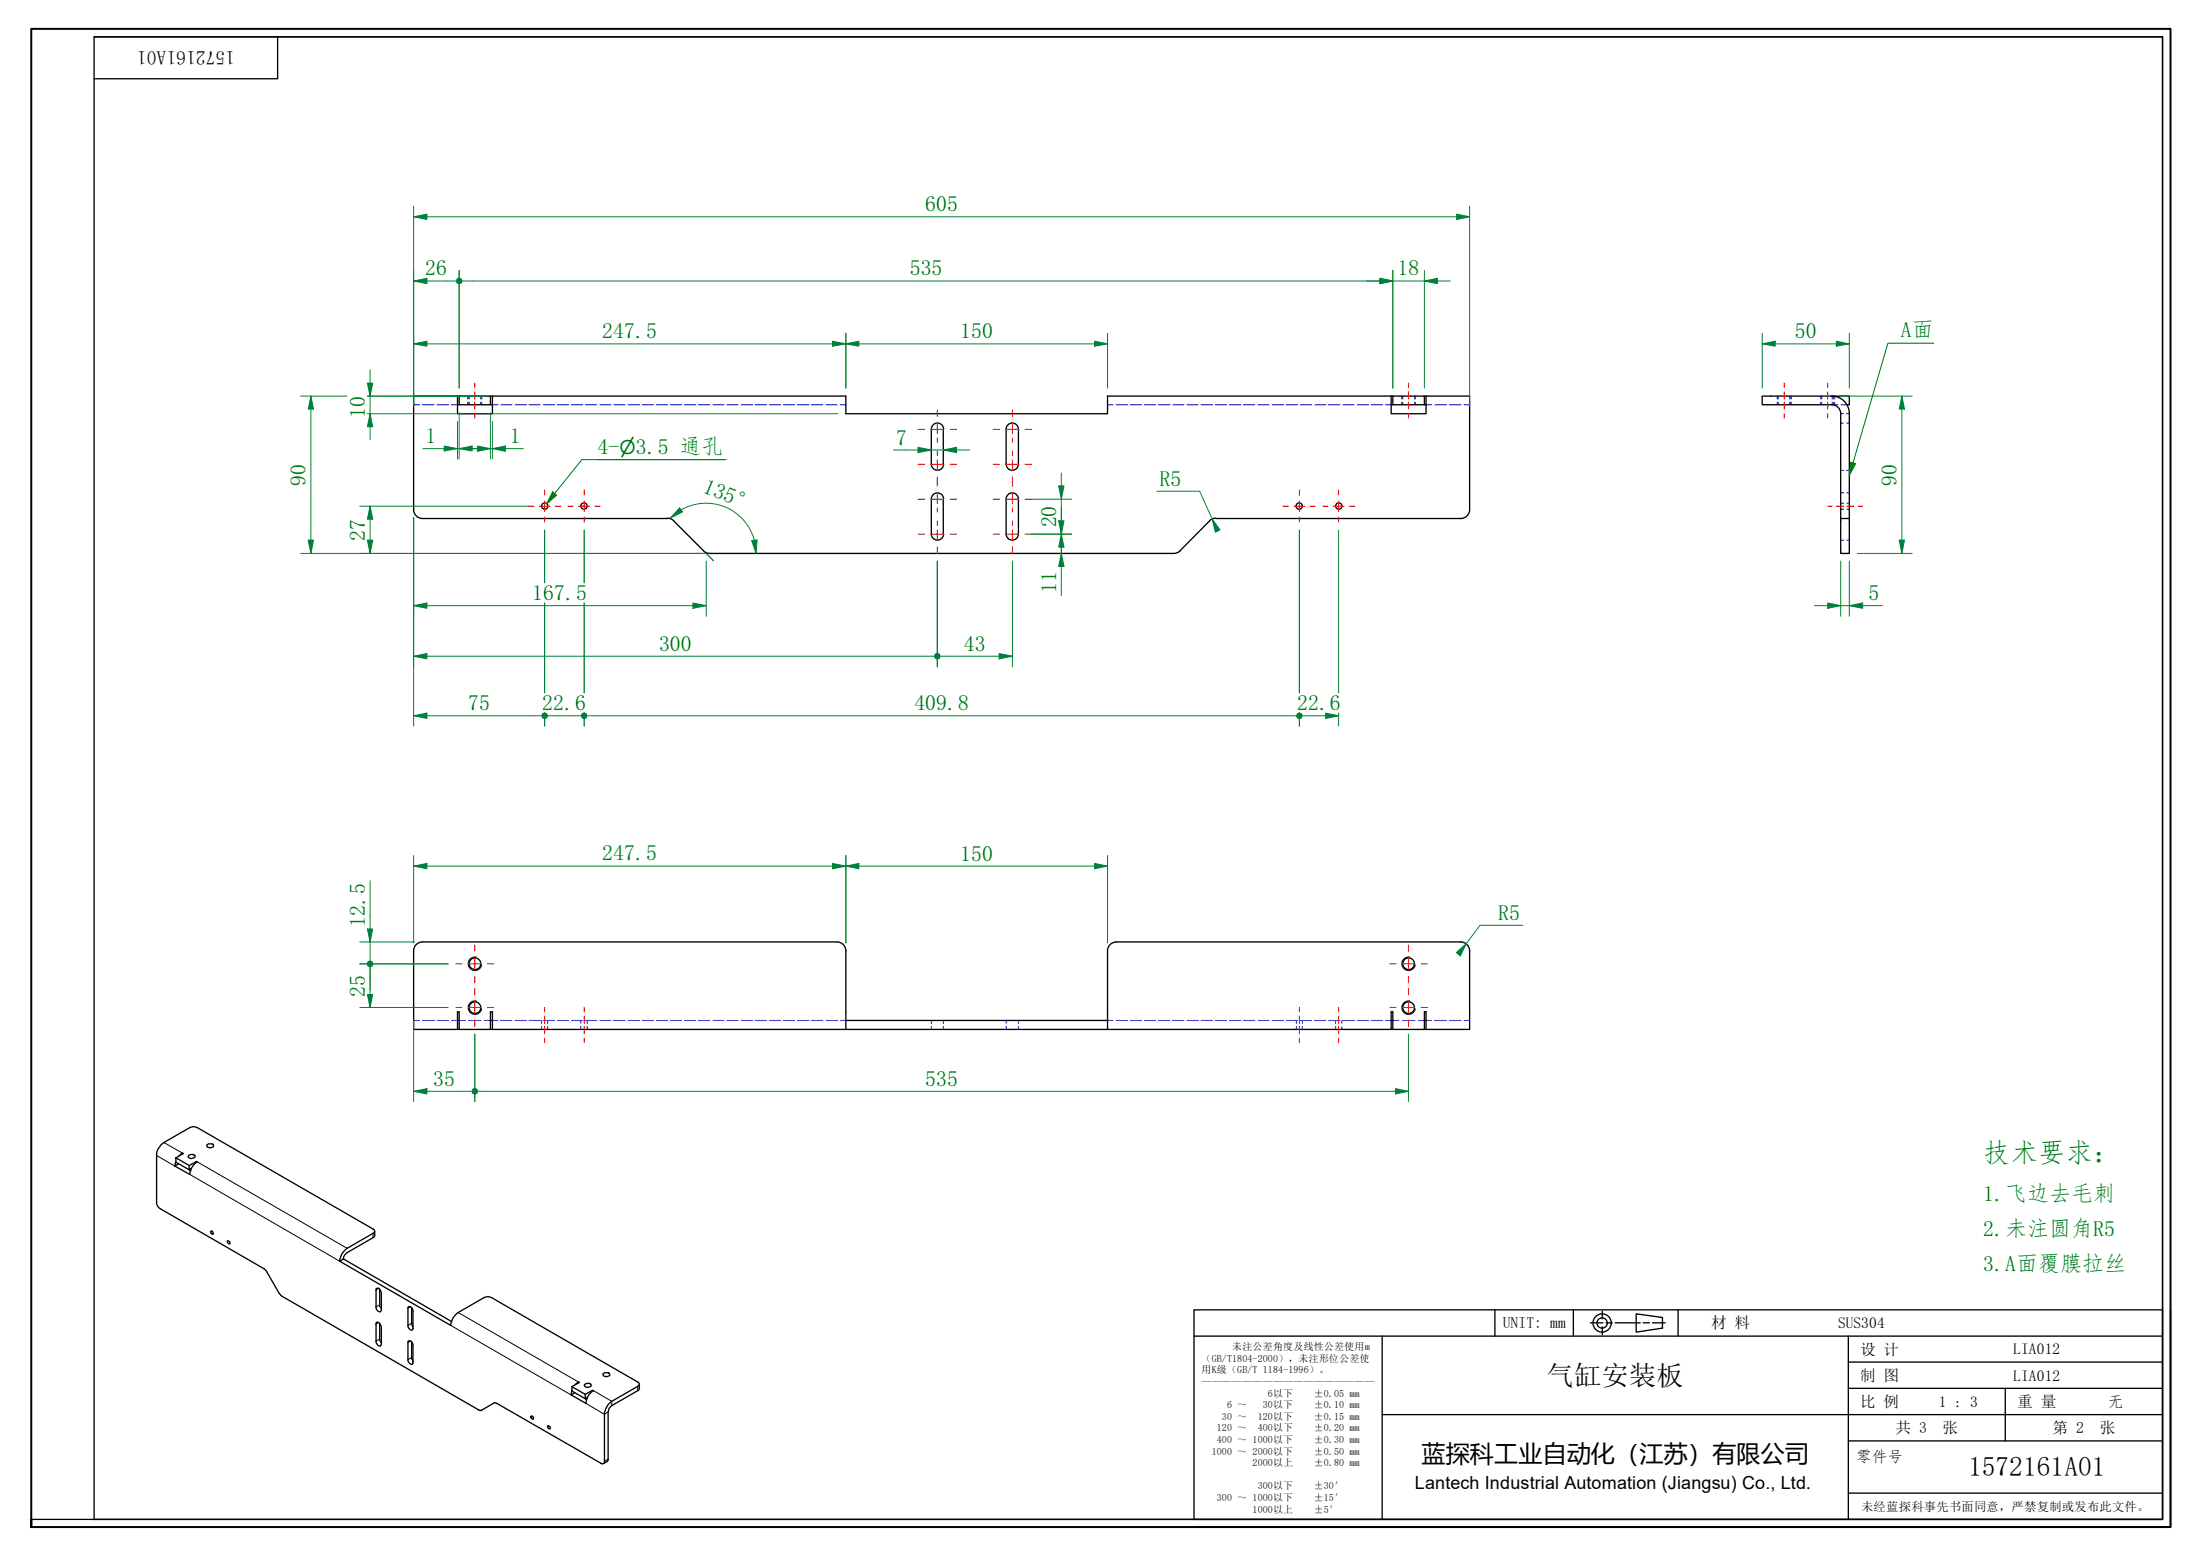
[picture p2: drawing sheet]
<svg xmlns="http://www.w3.org/2000/svg" width="420mm" height="297mm" viewBox="0 0 420 297" stroke-linecap="round" stroke-linejoin="round" font-family="sans-serif">
<g fill="none" stroke="#00f" stroke-width=".19">
<path d="M79 77.3h1.1M80.7 77.3h2.2M83.4 77.3h2.3M86.2 77.3h1.2M89.3 75.6v.6M89.3 76.8v.5M89.6 75.6v.6M89.6 76.8v.5M91.8 75.6v.6M91.8 76.8v.5M92 75.6v.6M92 76.8v.5"/>
<path d="M94 77.3h1.1M95.6 77.3h2.2M98.4 77.3h2.1M101 77.3h2.2M103.8 77.3h2.1M106.4 77.3h2.2M109.2 77.3h2.1M111.8 77.3h2.2M114.6 77.3h2.1M117.2 77.3h2.2M120 77.3h2.1M122.6 77.3h2.2"/>
<path d="M125.3 77.3h2.2M128 77.3h2.2M130.7 77.3h2.2M133.4 77.3h2.2M136.1 77.3h2.2M138.8 77.3h2.2M141.5 77.3h2.2M144.2 77.3h2.2M146.9 77.3h2.2M149.6 77.3h2.2M152.3 77.3h2.2M155 77.3h2.2"/>
<path d="M157.7 77.3h2.2M160.5 77.3h1M211.5 77.3h1.1M213.2 77.3h2.1M215.8 77.3h2.2M218.6 77.3h2.1M221.2 77.3h2.3M224 77.3h2.1M226.7 77.3h2.2M229.4 77.3h2.2M232.1 77.3h2.2M234.8 77.3h2.2"/>
<path d="M237.5 77.3h2.1M240.2 77.3h2.2M243 77.3h2.1M245.6 77.3h2.2M248.3 77.3h2.2M251.1 77.3h2.1M253.7 77.3h2.2M256.5 77.3h2.1M259.2 77.3h2.2M261.9 77.3h2.1M264.6 77.3h1.1M267.7 75.6v.6"/>
<path d="M267.7 76.8v.5M267.9 75.6v.6M267.9 76.8v.5M270.1 75.6v.6M270.1 76.8v.5M270.3 75.6v.6M270.3 76.8v.5M272.4 77.3h1M274 77.3h2.2M276.8 77.3h2.2M279.6 77.3h1.1M339.4 75.6v.6"/>
<path d="M339.4 76.8v.5M339.6 75.6v.6M339.6 76.8v.5M341.8 75.6v.6M341.8 76.8v.5M342.1 75.6v.6M342.1 76.8v.5M347.7 75.6v.6M347.7 76.8v.5M347.9 75.6v.6M347.9 76.8v.5M349.9 76.8v.5h1.1"/>
<path d="M349.9 75.6v.6M350.1 75.6v.6M350.1 76.8v.5M350.4 75.6v.6M350.4 76.8v.5M351.5 79h.6M351.6 77.3h1.1M352.7 79h.5M351.5 96.1h.6M351.5 97.2h.6M351.5 94.1h.6M351.5 89.8h.6"/>
<path d="M351.5 80.8h.6M352.7 96.1h.5M352.7 97.2h.5M352.7 94.1h.5M352.7 89.8h.5M352.7 80.8h.5M351.5 103.1h.6M352.7 103.1h.5M79 194.8h1.1M80.7 194.8h2.2M83.4 194.8h2.3M86.2 194.8h1.2"/>
<path d="M87.7 194.8h1.2M89.5 194.8h2.4M92.5 194.8h1.2M94 194.8h1.1M95.6 194.8h2.2M98.4 194.8h2.1M101 194.8h2.2M103.4 194.8v.6M103.4 195.9v.6M103.8 194.8h2.1M104.6 194.8v.6M104.6 195.9v.6"/>
<path d="M106.4 194.8h2.2M109.2 194.8h2.1M110.9 194.8v.6M110.9 195.9v.6M111.8 194.8h2.2M112.1 194.8v.6M112.1 195.9v.6M114.6 194.8h2.1M117.2 194.8h2.2M120 194.8h2.1M122.6 194.8h2.2M125.3 194.8h2.2"/>
<path d="M128 194.8h2.2M130.7 194.8h2.2M133.4 194.8h2.2M136.1 194.8h2.2M138.8 194.8h2.2M141.5 194.8h2.2M144.2 194.8h2.2M146.9 194.8h2.2M149.6 194.8h2.2M152.3 194.8h2.2M155 194.8h2.2M157.7 194.8h2.2"/>
<path d="M160.5 194.8h1M177.9 194.8v.6M177.9 195.9v.6M180.1 194.8v.6M180.1 195.9v.6M192.2 194.8v.6M192.2 195.9v.6M194.5 194.8v.6M194.5 195.9v.6M211.5 194.8h1.1M213.2 194.8h2.1M215.8 194.8h2.2"/>
<path d="M218.6 194.8h2.1M221.2 194.8h2.3M224 194.8h2.1M226.7 194.8h2.2M229.4 194.8h2.2M232.1 194.8h2.2M234.8 194.8h2.2M237.5 194.8h2.1M240.2 194.8h2.2M243 194.8h2.1M245.6 194.8h2.2M247.6 194.8v.6"/>
<path d="M247.6 195.9v.6M248.3 194.8h2.2M248.7 194.8v.6M248.7 195.9v.6M251.1 194.8h2.1M253.7 194.8h2.2M255.1 194.8v.6M255.1 195.9v.6M256.3 194.8v.6M256.3 195.9v.6M256.5 194.8h2.1M259.2 194.8h2.2"/>
<path d="M261.9 194.8h2.1M264.6 194.8h1.1M266 194.8h1.2M267.8 194.8h2.4M270.8 194.8h1.2M272.4 194.8h1M274 194.8h2.2M276.8 194.8h2.2M279.6 194.8h1.1"/>
</g>
<g fill="none" stroke="#000" stroke-width=".25">
<path d="M87.4 75.6v3.4h6.6v-3.4M87.4 75.6h-8.4v21.7M87.4 75.6h.3M87.4 77.3h.3M87.7 75.6h6v1.7h-6zM93.7 75.6h67.8v3.4h50v-3.4h54.5M93.7 77.3h.3M265.7 75.6v3.4h6.7v-3.4M265.7 77.3h.3M266 75.6h6v1.7h-6M266 75.6v1.7M272 75.6h.4"/>
<path d="M272 77.3h.4M272.4 75.6h8.3v21.7M349.9 77.3a1.68 1.68 0 0 1 1.6 1.6v26.7h1.7v-6.6M349.9 75.6a3.3 3.3 0 0 1 3.3 3.3v20.1h-1.7M349.9 75.6h3.3v1.7h-.5M349.9 75.6h-13.4v1.7h13.4M79 97.3a1.68 1.68 0 0 0 1.7 1.7h46.8M127.5 98.9l.9 .3 6 6 .5 .3 .6 .1M177.9 82v6.6a1.17 1.17 0 0 0 1.1 1.2 1.17 1.17 0 0 0 1.2-1.2M177.9 81.9a1.17 1.17 0 0 1 1.1-1.1 1.17 1.17 0 0 1 1.2 1.1M177.9 95.3v6.7M177.9 95.3a1.17 1.17 0 0 1 1.1-1.2 1.17 1.17 0 0 1 1.2 1.2"/>
<path d="M180.1 82v6.6M180.1 95.3v6.7M192.2 82v6.6a1.17 1.17 0 0 0 1.1 1.2 1.17 1.17 0 0 0 1.2-1.2v-6.6M192.2 81.9a1.17 1.17 0 0 1 1.1-1.1 1.17 1.17 0 0 1 1.2 1.1M192.2 95.3v6.7M192.2 95.3a1.17 1.17 0 0 1 1.1-1.2 1.17 1.17 0 0 1 1.2 1.2M194.5 95.3v6.7M232.2 98.9l-.7 .1-.5 .4-5.9 6-.9 .2h-88.7M232.2 99h46.8M280.7 97.3a1.68 1.68 0 0 1-1.7 1.7M177.9 101.9a1.17 1.17 0 0 0 1.1 1.2 1.17 1.17 0 0 0 1.2-1.2M192.2 101.9a1.17 1.17 0 0 0 1.1 1.2 1.17 1.17 0 0 0 1.2-1.2"/>
<path d="M279 179.8a1.68 1.68 0 0 1 1.7 1.7v15h-8.3M279 179.8h-65.8a1.68 1.68 0 0 0-1.7 1.7v15M87.4 196.5v-3.3h.3v3.3h6v-3.3h.3v3.3M87.4 196.5h-8.4v-15a1.68 1.68 0 0 1 1.7-1.7h79.1a1.68 1.68 0 0 1 1.7 1.7v15M87.4 194.8h.3M87.4 196.5h.3M93.7 194.8h.3M93.7 196.5h172M161.5 194.8h50M265.7 193.2h.3v3.3h-.3zM265.7 194.8h.3M266 196.5h6v-3.3h.4v3.3"/>
<path d="M272 194.8h.4M272 196.5h.4M30.7 218.6l5.6-3.3 .7-.2 .7 .2 33.7 19.4 .2 .4-.2 .2-5.1 3a3 3 0 0 0-1.4 2.5l21.2 12.2a3 3 0 0 1 1.4-2.4l5-2.9 .7-.2 .7 .2 28.1 16.3 .1 .3-.1 .2-5.2 3a3.5 3.5 0 0 0-1.4 2.5v8.9a.41 .41 0 0 1-.2 .5 .41 .41 0 0 1-.5-.1l-19.8-11.4-.5-.1-2.6 1.5-.4-.1-37.6-21.8-.5-.5-2.4-4.2-.4-.5-20.1-11.6-.5-.8v-9.6l.2-.7zM39.5 218.6l.1-.1a.66 .66 0 0 1 .7-.2 .66 .66 0 0 1 .5 .5 .71 .71 0 0 1-.8 .3 .71 .71 0 0 1-.5-.5zM33.6 221l2.5 1.5v.8l-2.5-1.4zM33.6 221.8l-.2 .8M34.9 220.3v-.2l.1 .1-1.4 .8M34.9 220.1l-.7 .5M36.1 220.5a.73 .73 0 0 1 1.2 .3 .81 .81 0 0 1-1.4 0zM36.5 223.1l-.4 .2 .3 .2M37.5 221.9v-.2l-1.4 .8M37.5 221.7l.2 .1a3 3 0 0 0-1.4 2.4l-2.9-1.6 .7-.4"/>
<path d="M40.3 235a.36 .36 0 0 1 .4 .2 .36 .36 0 0 1-.1 .4l-.3-.3zM43.4 236.9a.36 .36 0 0 1 .4 .2 .36 .36 0 0 1 0 .4l-.2-.2zM71.6 235.1v.8l-.2 .2-5.3 3.2-.4 .6-.1 .4M65.6 240.3l20.6 12M65.6 240.3l-.7 .5M71.9 246a.75 .75 0 0 1 .9 .8v3.4a.59 .59 0 0 1-.7 .1 .59 .59 0 0 1-.3-.6zM71.9 252.5a.84 .84 0 0 1 .9 .9v3.2l-.1 .3a.77 .77 0 0 1-.9-.9zM72.5 246.1v3.2l.3 .5M72.5 252.7v3.1l.3 .5M78 256a.69 .69 0 0 1 .9 .8v3.5a.61 .61 0 0 1-.8 0 .61 .61 0 0 1-.2-.7zM78 249.5a.76 .76 0 0 1 .9 .8v3.4a.61 .61 0 0 1-.8 0 .61 .61 0 0 1-.2-.7zM78.6 256.1v3.2l.3 .5"/>
<path d="M78.6 249.7v3.1l.3 .5M101.4 270.4a.33 .33 0 0 1 .4 .1 .33 .33 0 0 1-.1 .4l-.2-.2zM104.6 272.2a.36 .36 0 0 1 .4 .2 .36 .36 0 0 1 0 .4l-.4-.3zM109.2 264.7l2.6 1.5 1.4-.8v.1M109.2 265.5l-.1 .8M110.5 264v-.2l.1 .1-1.4 .8v.8l2.8 1.7M110.5 263.8l-.6 .5M111.8 264.2a.66 .66 0 0 1 .6-.2 .66 .66 0 0 1 .5 .5 .68 .68 0 0 1-.7 .4 .68 .68 0 0 1-.6-.6zM111.8 266.2v.8l.4-.3M113.2 265.4l.1 .1a3.1 3.1 0 0 0-1.4 2.4l-2.8-1.6 .7-.4M115.2 262.2a.91 .91 0 0 1 1.3 .2v.1a.78 .78 0 0 1-1.4-.1zM122.1 264.3l-.1 1.1-5.2 2.9-.5 .5-.2 .7v9.3l-.1 .2-.7 .4"/>
<circle cx="104" cy="96.6" r=".6"/>
<circle cx="111.5" cy="96.6" r=".6"/>
<circle cx="248.1" cy="96.6" r=".6"/>
<circle cx="255.7" cy="96.6" r=".6"/>
<circle cx="90.7" cy="184" r="1.11"/>
<circle cx="90.7" cy="192.4" r="1.11"/>
<circle cx="269" cy="184" r="1.11"/>
<circle cx="269" cy="192.4" r="1.11"/>
</g>
<g fill="none" stroke="#000" stroke-width=".19">
<path d="M90.9 182.7a1.3 1.3 0 0 0-1.5 1.1 1.3 1.3 0 0 0 1.1 1.5 1.3 1.3 0 0 0 1.5-1.1M90.9 191.1a1.3 1.3 0 0 0-1.5 1 1.3 1.3 0 0 0 1.1 1.5 1.3 1.3 0 0 0 1.5-1M269.2 182.7a1.3 1.3 0 0 0-1.5 1.1 1.3 1.3 0 0 0 1.1 1.5 1.3 1.3 0 0 0 1.5-1.1M269.2 191.1a1.3 1.3 0 0 0-1.5 1 1.3 1.3 0 0 0 1.1 1.5 1.3 1.3 0 0 0 1.5-1M31.3 218.1l3.6 2M29.9 220.6l3.5 2M36.3 224.2l28.6 16.6M37.7 221.8l28.6 16.5M71.2 235.4v.9M72.3 252.5l-.5 .3M72.3 245.9l-.5 .3M72.5 255.6l-.7 .4"/>
<path d="M72.5 249.1l-.7 .4M78.4 249.5l-.5 .2M78.4 256l-.5 .3M78.6 252.6l-.7 .4M78.6 259.1l-.7 .5M86.1 253l23 13.3M87.5 250.6l23 13.2M111.9 267.9l3.5 2.1 .7-.5M113.3 265.5l3.5 2v.8M116.1 278.6l-.7 .3M121.8 264.7v.8"/>
</g>
<path d="M6 291.5v-1.4v1.4M6 290.1v-284.6h408.5v286h-408.5" fill="none" stroke="#000" stroke-width=".38"/>
<path d="M18 7h395v283.1h-395zM18 7h395M53 7v8h-35M413 7v283.1h-407" fill="none" stroke="#000" stroke-width=".25"/>
<g fill="none" stroke="#000" stroke-width=".25">
<path d="M228 250h185v40.1h-185zM228 255.1h185M264 255.1v35M285.5 250v5.1M300.5 250v5.1M303.7 252.5h2.4M306 250.3v1.5M306 253.3v1.5M306.7 252.5h1.2M308.5 252.5h4.7M312.5 250.8l5 .7v2l-5 .8zM313.8 252.5h1.2"/>
<path d="M315.6 252.5h2.4M320.5 250v5.1M353 255.1v35M414.5 250v41.5h-186.5M264 270.1h149M353 275.1h60M353 265h60M353 260h60M383 265v10.1M353 285h60"/>
<circle cx="306" cy="252.6" r="1.75"/>
<circle cx="306" cy="252.6" r=".98"/>
</g>
<g fill="none" stroke="#f00" stroke-width=".19">
<path d="M90.7 73.1v.9M90.7 74.8v1.4M90.7 76.8v1.3M90.7 79v.8M269 73.1v.9M269 74.8v1.4M269 76.8v1.3M269 79v.8M340.7 73.1v.9M340.7 74.8v1.4M340.7 76.8v1.3M340.7 79v.8"/>
<path d="M349.1 73.1v.9M349.1 74.8v1.4M349.1 76.8v1.3M349.1 79v.8M349.1 96.6h.8M350.7 96.6h1.4M352.7 96.6h1.4M354.9 96.6h.8M104 192.3v.9M104 194v1.4M104 195.9v1.4M104 198.2v.8"/>
<path d="M111.6 192.3v.9M111.6 194v1.4M111.6 195.9v1.4M111.6 198.2v.8M248.2 192.3v.9M248.2 194v1.4M248.2 195.9v1.4M248.2 198.2v.8M255.7 192.3v.9M255.7 194v1.4M255.7 195.9v1.4M255.7 198.2v.8"/>
</g>
<g fill="none" stroke="#f00" stroke-width=".19">
<path d="M179 78.3v1.2M193.4 78.3v1.2M100.9 96.6h1.1M103 96.6h2M104 93.5v1M104 95.6v2M104 98.7v1M106 96.6h1.1M108.5 96.6h1M110.5 96.6h2.1M111.6 93.5v1M111.6 95.6v2"/>
<path d="M111.6 98.7v1M113.6 96.6h1M175.3 82h1.3M175.3 88.6h1.3M175.3 95.3h1.3M177.8 82h2.4M177.8 88.6h2.4M177.8 95.3h2.4M179 80.8v2M179 83.6v.8M179 86.1v.9M179 87.8v2"/>
<path d="M179 91v1.8M179 94.1v2M179 97v.8M179 99.4v.9M181.5 82h1.2M181.5 88.6h1.2M181.5 95.3h1.2M189.7 82h1.2M189.7 88.6h1.2M189.7 95.3h1.2M192.2 82h2.4M192.2 88.6h2.4"/>
<path d="M192.2 95.3h2.4M193.4 80.8v2M193.4 83.6v.8M193.4 86.1v.9M193.4 87.8v2M193.4 91v1.8M193.4 94.1v2M193.4 97v.8M193.4 99.4v.9M195.8 82h1.2M195.8 88.6h1.2M195.8 95.3h1.2"/>
<path d="M245 96.6h1.1M247.1 96.6h2.1M248.2 93.5v1M248.2 95.6v2M248.2 98.7v1M250.2 96.6h1M252.6 96.6h1M254.6 96.6h2.1M255.7 93.5v1M255.7 95.6v2M255.7 98.7v1M257.7 96.6h1.1"/>
<path d="M175.3 102h1.3M177.8 102h2.4M179 101.1v2.1M179 104.4v1.2M181.5 102h1.2M189.7 102h1.2M192.2 102h2.4M193.4 101.1v2.1M193.4 104.4v1.2M195.8 102h1.2M87.1 192.3h1.2M87.1 184h1.2"/>
<path d="M89.5 192.3h2.4M89.5 184h2.4M90.7 180.4v1.2M90.7 182.8v2.4M90.7 186.4v1.2M90.7 188.7v1.2M90.7 191.1v2.4M90.7 194.7v1.2M93.1 192.3h1.2M93.1 184h1.2M265.4 192.3h1.2M265.4 184h1.2"/>
<path d="M267.8 192.3h2.4M267.8 184h2.4M269 180.4v1.2M269 182.8v2.4M269 186.4v1.2M269 188.7v1.2M269 191.1v2.4M269 194.7v1.2M271.4 192.3h1.2M271.4 184h1.2"/>
</g>
<path d="M336.5 65.6h2.5" fill="none" stroke="#00803f" stroke-width=".19"/>
<path d="M336.5 65.6l2.5-.5v1z" fill="#00803f"/>
<path d="M336.5 65.6l2.5-.5v1zM350.7 65.6h2.5" fill="none" stroke="#00803f" stroke-width=".19"/>
<path d="M350.7 65.1l2.5 .5-2.5 .5z" fill="#00803f"/>
<path d="M336.5 63.6v10.5M339 65.6h11.7M350.7 65.1l2.5 .5-2.5 .5zM353.2 63.6v10.5M363.2 75.6v2.5" fill="none" stroke="#00803f" stroke-width=".19"/>
<path d="M363.2 75.6l.5 2.5h-1z" fill="#00803f"/>
<path d="M363.2 75.6l.5 2.5h-1zM363.2 103.1v2.5" fill="none" stroke="#00803f" stroke-width=".19"/>
<path d="M362.7 103.1h1l-.5 2.5z" fill="#00803f"/>
<path d="M351.4 75.6h13.8M363.2 78.1v25M349.1 115.6h2.4M354.7 105.6h10.5M362.7 103.1h1l-.5 2.5z" fill="none" stroke="#00803f" stroke-width=".19"/>
<path d="M349.1 115.1l2.4 .5-2.4 .5z" fill="#00803f"/>
<path d="M349.1 115.1l2.4 .5-2.4 .5zM353.2 115.6h2.5" fill="none" stroke="#00803f" stroke-width=".19"/>
<path d="M353.2 115.6l2.5-.5v1z" fill="#00803f"/>
<path d="M79 41.4h2.5M346.5 115.6h2.6M351.5 115.6h1.7M351.5 107.1v10.6M353.2 115.6l2.5-.5v1zM353.2 107.1v10.6M355.7 115.6h3.8" fill="none" stroke="#00803f" stroke-width=".19"/>
<path d="M79 41.4l2.5-.5v1z" fill="#00803f"/>
<path d="M79 41.4l2.5-.5v1zM278.2 41.4h2.5" fill="none" stroke="#00803f" stroke-width=".19"/>
<path d="M278.2 40.9l2.5 .5-2.5 .5z" fill="#00803f"/>
<path d="M79 39.4v38.1M280.7 39.4v38.1M81.5 41.4h196.7M278.2 40.9l2.5 .5-2.5 .5zM79 65.6h2.5" fill="none" stroke="#00803f" stroke-width=".19"/>
<path d="M79 65.6l2.5-.5v1z" fill="#00803f"/>
<path d="M79 65.6l2.5-.5v1zM159 65.6h2.5" fill="none" stroke="#00803f" stroke-width=".19"/>
<path d="M159 65.1l2.5 .5-2.5 .5z" fill="#00803f"/>
<path d="M79 63.6v13.9M81.5 65.6h77.5M159 65.1l2.5 .5-2.5 .5zM161.5 65.6h2.5M161.5 63.6v10.5" fill="none" stroke="#00803f" stroke-width=".19"/>
<path d="M161.5 65.6l2.5-.5v1z" fill="#00803f"/>
<path d="M161.5 65.6l2.5-.5v1zM209 65.6h2.5" fill="none" stroke="#00803f" stroke-width=".19"/>
<path d="M209 65.1l2.5 .5-2.5 .5z" fill="#00803f"/>
<path d="M161.5 63.6v10.5M164 65.6h45M209 65.1l2.5 .5-2.5 .5zM211.5 63.6v10.5M79 165.3h2.5" fill="none" stroke="#00803f" stroke-width=".19"/>
<path d="M79 165.3l2.5-.5v1z" fill="#00803f"/>
<path d="M79 165.3l2.5-.5v1zM159 165.3h2.5" fill="none" stroke="#00803f" stroke-width=".19"/>
<path d="M159 164.8l2.5 .5-2.5 .5z" fill="#00803f"/>
<path d="M79 163.3v16.7M81.5 165.3h77.5M159 164.8l2.5 .5-2.5 .5zM161.5 165.3h2.5M161.5 163.3v16.7" fill="none" stroke="#00803f" stroke-width=".19"/>
<path d="M161.5 165.3l2.5-.5v1z" fill="#00803f"/>
<path d="M161.5 165.3l2.5-.5v1zM209 165.3h2.5" fill="none" stroke="#00803f" stroke-width=".19"/>
<path d="M209 164.8l2.5 .5-2.5 .5z" fill="#00803f"/>
<path d="M161.5 163.3v16.7M164 165.3h45M209 164.8l2.5 .5-2.5 .5zM211.5 163.3v16.7M79 208.3h2.5" fill="none" stroke="#00803f" stroke-width=".19"/>
<path d="M79 208.3l2.5-.5v1z" fill="#00803f"/>
<path d="M79 208.3l2.5-.5v1zM88.2 208.3h1.8" fill="none" stroke="#00803f" stroke-width=".19"/>
<circle cx="90.7" cy="208.3" r=".63" fill="#00803f"/>
<path d="M79 194.7v15.6M90.7 197.4v12.9M81.5 208.3h6.7M91.3 208.3h1.9" fill="none" stroke="#00803f" stroke-width=".19"/>
<circle cx="90.7" cy="208.3" r=".63" fill="#00803f"/>
<path d="M266.5 208.3h2.5" fill="none" stroke="#00803f" stroke-width=".19"/>
<path d="M266.5 207.8l2.5 .5-2.5 .5z" fill="#00803f"/>
<path d="M70.7 189.9v2.4M90.7 197.4v12.9M269 197.4v12.9M93.2 208.3h173.3M266.5 207.8l2.5 .5-2.5 .5z" fill="none" stroke="#00803f" stroke-width=".19"/>
<path d="M70.2 189.9h1l-.5 2.4z" fill="#00803f"/>
<path d="M70.2 189.9h1l-.5 2.4zM70.7 184.6v1.9" fill="none" stroke="#00803f" stroke-width=".19"/>
<circle cx="70.7" cy="184" r=".63" fill="#00803f"/>
<path d="M68.7 192.3h16.9M68.7 184h16.9M70.7 184.6v5.3" fill="none" stroke="#00803f" stroke-width=".19"/>
<circle cx="70.7" cy="184" r=".63" fill="#00803f"/>
<path d="M70.7 177.3v2.5" fill="none" stroke="#00803f" stroke-width=".19"/>
<path d="M70.2 177.3h1l-.5 2.5z" fill="#00803f"/>
<path d="M68.7 179.8h10.5M70.2 177.3h1l-.5 2.5zM70.7 168.1v9.2M70.7 179.8v4.2M68.7 184h16.9M70.7 186.5v2.5M280 180.1l-1.5 2.1" fill="none" stroke="#00803f" stroke-width=".19"/>
<path d="M278.1 181.8l1.9-1.7-1.1 2.4z" fill="#00803f"/>
<path d="M70.7 79v2.5M290.8 176.6h-8.2l-2.6 3.5M278.1 181.8l1.9-1.7-1.1 2.4zM279 181.5l-.5 .7" fill="none" stroke="#00803f" stroke-width=".19"/>
<path d="M70.7 79l.5 2.5h-1z" fill="#00803f"/>
<path d="M70.7 79l.5 2.5h-1zM70.7 73.1v2.5" fill="none" stroke="#00803f" stroke-width=".19"/>
<path d="M70.2 73.1h1l-.5 2.5z" fill="#00803f"/>
<path d="M70.2 73.1h1l-.5 2.5zM70.2 75.6h20.4M70.2 79h20.4M70.7 70.6v2.5M70.7 75.6v3.4M90.8 75.6h1.7M90.8 79h69.2M70.7 81.5v2.4M84.8 85.6h2.6" fill="none" stroke="#00803f" stroke-width=".19"/>
<path d="M84.8 85.1l2.6 .5-2.6 .5z" fill="#00803f"/>
<path d="M84.8 85.1l2.6 .5-2.6 .5zM87.7 85.6h2.5" fill="none" stroke="#00803f" stroke-width=".19"/>
<path d="M87.7 85.6l2.5-.5v1z" fill="#00803f"/>
<path d="M87.7 78.8v8.8M80.8 85.6h4M87.4 85.6h.3M87.4 80.4v7.2M87.7 85.6l2.5-.5v1zM90.2 85.6h2.5M79 125.3h2.5" fill="none" stroke="#00803f" stroke-width=".19"/>
<path d="M79 125.3l2.5-.5v1z" fill="#00803f"/>
<path d="M79 125.3l2.5-.5v1zM176.5 125.3h1.9" fill="none" stroke="#00803f" stroke-width=".19"/>
<circle cx="179" cy="125.3" r=".63" fill="#00803f"/>
<path d="M79 98.8v28.5M179 107.1v20.2M81.5 125.3h95M179.6 125.3h1.9" fill="none" stroke="#00803f" stroke-width=".19"/>
<circle cx="179" cy="125.3" r=".63" fill="#00803f"/>
<path d="M190.8 125.3h2.6" fill="none" stroke="#00803f" stroke-width=".19"/>
<path d="M190.8 124.8l2.6 .5-2.6 .5z" fill="#00803f"/>
<path d="M91.2 85.6h2.5M179 107.1v20.2M193.4 107.1v20.2M181.5 125.3h9.3M190.8 124.8l2.6 .5-2.6 .5z" fill="none" stroke="#00803f" stroke-width=".19"/>
<path d="M91.2 85.1l2.5 .5-2.5 .6z" fill="#00803f"/>
<path d="M91.2 85.1l2.5 .5-2.5 .6zM94 85.6h2.5" fill="none" stroke="#00803f" stroke-width=".19"/>
<path d="M94 85.6l2.5-.5v1.1z" fill="#00803f"/>
<path d="M79 53.6h2.5M93.7 78.8v8.8M88.7 85.6h2.5M93.7 85.6h.3M94 85.6l2.5-.5v1.1zM94 80.4v7.2M96.5 85.6h3.4" fill="none" stroke="#00803f" stroke-width=".19"/>
<path d="M79 53.6l2.5-.5v1.1z" fill="#00803f"/>
<path d="M79 53.6l2.5-.5v1.1zM85.2 53.6h1.9" fill="none" stroke="#00803f" stroke-width=".19"/>
<circle cx="87.7" cy="53.6" r=".63" fill="#00803f"/>
<path d="M79 51.6v25.9M81.5 53.6h3.7M87.7 51.6v22.5M88.3 53.6h1.9" fill="none" stroke="#00803f" stroke-width=".19"/>
<circle cx="87.7" cy="53.6" r=".62" fill="#00803f"/>
<path d="M263.5 53.6h2.5" fill="none" stroke="#00803f" stroke-width=".19"/>
<path d="M263.5 53.1l2.5 .5-2.5 .6z" fill="#00803f"/>
<path d="M87.7 51.6v22.5M90.2 53.6h173.3M263.5 53.1l2.5 .5-2.5 .6zM266 51.6v22.5M272 53.6h2.5" fill="none" stroke="#00803f" stroke-width=".19"/>
<path d="M272 53.6l2.5-.5v1.1z" fill="#00803f"/>
<path d="M263.5 53.6h2.5M272 53.6l2.5-.5v1.1z" fill="none" stroke="#00803f" stroke-width=".19"/>
<path d="M263.5 53.1l2.5 .5-2.5 .6z" fill="#00803f"/>
<path d="M261 53.6h2.5M263.5 53.1l2.5 .5-2.5 .6zM266 53.6h6M266 51.6v22.5M272 51.6v22.5M274.5 53.6h2.5M79 136.6h2.5" fill="none" stroke="#00803f" stroke-width=".19"/>
<path d="M79 136.6l2.5-.5v1z" fill="#00803f"/>
<path d="M79 136.6l2.5-.5v1zM101.5 136.6h1.9" fill="none" stroke="#00803f" stroke-width=".19"/>
<circle cx="104" cy="136.6" r=".63" fill="#00803f"/>
<path d="M79 98.8v39.8M104 101.2v10M104 115.1v17.2M81.5 136.6h20M104 136.1v2.5M104.6 136.6h1.9" fill="none" stroke="#00803f" stroke-width=".19"/>
<circle cx="104" cy="136.6" r=".63" fill="#00803f"/>
<path d="M109 136.6h1.9" fill="none" stroke="#00803f" stroke-width=".19"/>
<circle cx="111.5" cy="136.6" r=".62" fill="#00803f"/>
<path d="M104 101.2v10M104 115.1v17.2M111.6 101.2v10M111.6 115.1v17.2M104 136.1v2.5M106.5 136.6h2.5M111.6 136.1v2.5M112.1 136.6h1.9" fill="none" stroke="#00803f" stroke-width=".19"/>
<circle cx="111.6" cy="136.6" r=".63" fill="#00803f"/>
<path d="M245.6 136.6h1.9" fill="none" stroke="#00803f" stroke-width=".19"/>
<circle cx="248.2" cy="136.6" r=".63" fill="#00803f"/>
<path d="M111.6 101.2v10M111.6 115.1v17.2M248.2 101.2v31.1M111.6 136.1v2.5M114 136.6h131.6M248.2 136.1v2.5M248.8 136.6h1.8" fill="none" stroke="#00803f" stroke-width=".19"/>
<circle cx="248.2" cy="136.6" r=".63" fill="#00803f"/>
<path d="M253.2 136.6h2.5" fill="none" stroke="#00803f" stroke-width=".19"/>
<path d="M253.2 136.1l2.5 .5-2.5 .5z" fill="#00803f"/>
<path d="M59.4 103.1v2.5M248.2 101.2v31.1M255.7 101.2v31.1M248.2 136.1v2.5M250.6 136.6h2.6M253.2 136.1l2.5 .5-2.5 .5zM255.7 136.1v2.5" fill="none" stroke="#00803f" stroke-width=".19"/>
<path d="M58.9 103.1h1l-.5 2.5z" fill="#00803f"/>
<path d="M59.4 75.6v2.5M58.9 103.1h1l-.5 2.5z" fill="none" stroke="#00803f" stroke-width=".19"/>
<path d="M59.4 75.6l.5 2.5h-1z" fill="#00803f"/>
<path d="M57.4 75.6h8.9M59.4 75.6l.5 2.5h-1zM59.4 78.1v25M70.2 75.6h20.4M90.8 75.6h1.7M57.4 105.6h75.9M132.3 115.6h2.6M132.8 105.6h2.1l1.4 1.4" fill="none" stroke="#00803f" stroke-width=".19"/>
<path d="M132.3 115.1l2.6 .5-2.6 .5z" fill="#00803f"/>
<path d="M79 115.6h2.5M132.3 115.1l2.6 .5-2.6 .5z" fill="none" stroke="#00803f" stroke-width=".19"/>
<path d="M79 115.6l2.5-.5v1z" fill="#00803f"/>
<path d="M79 98.8v18.9M130 97.3l-1.9 1.6M79 115.6l2.5-.5v1zM81.5 115.6h50.8M132.8 105.6h2.1l1.4 1.4M134.9 107.1v10.6" fill="none" stroke="#00803f" stroke-width=".19"/>
<path d="M129.8 97l.6 .7-2.3 1.2z" fill="#00803f"/>
<path d="M129.8 97l.6 .7-2.3 1.2zM144.1 103.2l.3 2.4" fill="none" stroke="#00803f" stroke-width=".19"/>
<path d="M143.6 103.2l1-.2-.2 2.6z" fill="#00803f"/>
<path d="M130.1 97.3a9.6 9.6 0 0 1 14 5.8M70.7 103.1v2.5M143.6 103.2l1-.2-.2 2.6z" fill="none" stroke="#00803f" stroke-width=".19"/>
<path d="M70.2 103.1h1l-.5 2.5z" fill="#00803f"/>
<path d="M70.7 96.6v2.5M70.2 103.1h1l-.5 2.5z" fill="none" stroke="#00803f" stroke-width=".19"/>
<path d="M70.7 96.6l.5 2.5h-1z" fill="#00803f"/>
<path d="M68.7 96.6h32.2M70.7 96.6l.5 2.5h-1zM70.7 99.1v4M68.7 105.6h65.3M202.7 105.6v2.5" fill="none" stroke="#00803f" stroke-width=".19"/>
<path d="M202.7 105.6l.5 2.5h-1z" fill="#00803f"/>
<path d="M202.7 99.4v2.6M202.7 105.6l.5 2.5h-1z" fill="none" stroke="#00803f" stroke-width=".19"/>
<path d="M202.2 99.4h1l-.5 2.6z" fill="#00803f"/>
<path d="M202.2 99.4h1l-.5 2.6zM202.7 92.8v2.5M202.7 97v2.4M197 102h7.7M202.7 102v3.6M202.7 108.1v5.6" fill="none" stroke="#00803f" stroke-width=".19"/>
<path d="M202.2 92.8h1l-.5 2.5z" fill="#00803f"/>
<path d="M202.2 92.8h1l-.5 2.5zM202.7 102v2.4" fill="none" stroke="#00803f" stroke-width=".19"/>
<path d="M202.7 102l.5 2.4h-1z" fill="#00803f"/>
<path d="M175.3 85.9h2.6M197 95.3h7.7M202.7 90.3v2.5M202.7 95.3v6.7M197 102h7.7M202.7 102l.5 2.4h-1zM202.7 104.4v2.6" fill="none" stroke="#00803f" stroke-width=".19"/>
<path d="M175.3 85.4l2.6 .5-2.6 .5z" fill="#00803f"/>
<path d="M175.3 85.4l2.6 .5-2.6 .5zM180.1 85.9h2.6" fill="none" stroke="#00803f" stroke-width=".19"/>
<path d="M180.1 85.9l2.6-.5v1z" fill="#00803f"/>
<path d="M170.6 85.9h4.7M177.9 85.9h2.2M180.1 85.9l2.6-.5v1zM182.7 85.9h2.5" fill="none" stroke="#00803f" stroke-width=".19"/>
<path d="M105.9 94.2l-1.5 2M114.1 87.7h24.1" fill="none" stroke="#008000" stroke-width=".19"/>
<path d="M105.5 93.9l.8 .6-1.9 1.7z" fill="#008000"/>
<path d="M105.5 93.9l.8 .6-1.9 1.7zM138.7 87.7h-27.6l-5.2 6.5M353.9 88.4l-.7 2.4" fill="none" stroke="#008000" stroke-width=".19"/>
<path d="M353.4 88.3l1 .2-1.2 2.3z" fill="#008000"/>
<path d="M369.3 65.5h-8.7l-6.7 22.9M353.4 88.3l1 .2-1.2 2.3z" fill="none" stroke="#008000" stroke-width=".19"/>
<path d="M231.5 99.1l1 2.3" fill="none" stroke="#00803f" stroke-width=".19"/>
<path d="M231.5 99.1l1.5 2-.9 .5z" fill="#00803f"/>
<path d="M220.9 93.8h8.2l2.4 5.3M231.5 99.1l1.5 2-.9 .5zM232.2 100.6l.3 .8" fill="none" stroke="#00803f" stroke-width=".19"/>
<text font-size="5.2" fill="#008000" x="378.8" y="221.9">技术要求：</text>
<g font-size="5.2">
<text x="295.4" y="264.4">气缸安装板</text>
<text x="375.9" y="281.9">1572161A01</text>
</g>
<text font-size="4.6" x="271.5" y="279">蓝探科工业自动化（江苏）有限公司</text>
<g font-size="4.2" fill="#008000">
<text x="176.7" y="40.4">605</text>
<text x="81.2" y="52.6">26</text>
<text x="173.7" y="52.6">535</text>
<text x="266.9" y="52.6">18</text>
<text x="115" y="64.6">247.5</text>
<text x="183.4" y="64.6">150</text>
<text x="342.8" y="64.6">50</text>
<text x="363" y="64.4">A面</text>
<text x="69.7" y="79.8" transform="rotate(-90 69.7 79.8)">10</text>
<text x="81.3" y="84.6">1</text>
<text x="97.3" y="84.6">1</text>
<text x="114.1" y="86.6">4-</text>
<text x="121.4" y="86.6">3.5 通孔</text>
<text x="171.1" y="84.9">7</text>
<text x="58.4" y="92.7" transform="rotate(-90 58.4 92.7)">90</text>
<text x="134" y="93.8" transform="rotate(23 134 93.8)">135°</text>
<text x="221.4" y="92.8">R5</text>
<text x="362.2" y="92.7" transform="rotate(-90 362.2 92.7)">90</text>
<text x="201.7" y="100.7" transform="rotate(-90 201.7 100.7)">20</text>
<text x="69.7" y="103.2" transform="rotate(-90 69.7 103.2)">27</text>
<text x="201.7" y="113.2" transform="rotate(-90 201.7 113.2)">11</text>
<text x="101.7" y="114.5">167.5</text>
<text x="356.9" y="114.6">5</text>
<text x="125.9" y="124.3">300</text>
<text x="184.1" y="124.3">43</text>
<text x="89.4" y="135.6">75</text>
<text x="103.6" y="135.6">22.6</text>
<text x="174.6" y="135.6">409.8</text>
<text x="247.7" y="135.6">22.6</text>
<text x="115" y="164.3">247.5</text>
<text x="183.4" y="164.3">150</text>
<text x="69.7" y="177" transform="rotate(-90 69.7 177)">12.5</text>
<text x="286.1" y="175.6">R5</text>
<text x="69.7" y="190.3" transform="rotate(-90 69.7 190.3)">25</text>
<text x="82.7" y="207.3">35</text>
<text x="176.7" y="207.3">535</text>
<text x="378.8" y="229.3">1.飞边去毛刺</text>
<text x="378.8" y="236">2.未注圆角R5</text>
<text x="378.8" y="242.7">3.A面覆膜拉丝</text>
</g>
<text font-size="3.7" x="44.8" y="9.7" transform="rotate(180 44.8 9.7)">1572161A01</text>
<text font-size="3.6" fill="#008000" x="118.3" y="86.6">⌀</text>
<text font-size="3.4" x="270.2" y="284.2">Lantech Industrial Automation (Jiangsu) Co., Ltd.</text>
<g font-size="3">
<text x="287" y="253.5">UNIT: mm</text>
<text x="326.8" y="253.6">材 料</text>
<text x="351" y="253.5">SUS304</text>
<text x="355.3" y="263.6">制 图</text>
<text x="355.3" y="258.6">设 计</text>
<text x="384.5" y="258.6">LIA012</text>
<text x="384.5" y="263.6">LIA012</text>
<text x="355.3" y="268.6">比 例</text>
<text x="370.3" y="268.5">1 : 3</text>
<text x="385.3" y="268.7">重 量</text>
<text x="402.5" y="268.5">无</text>
<text x="362" y="273.6">共 3</text>
<text x="371" y="273.6">张</text>
<text x="392" y="273.6">第 2</text>
<text x="401" y="273.6">张</text>
<text x="354.5" y="279.1">零件号</text>
</g>
<text font-size="2.3" x="355.5" y="288.4">未经蓝探科事先书面同意，严禁复制或发布此文件。</text>
<g font-size="1.9">
<text x="235.3" y="257.7">未注公差角度及线性公差使用m</text>
<text x="229.5" y="260">（GB/T1804-2000），未注形位公差使</text>
<text x="229.5" y="262.2">用K级（GB/T 1184-1996）。</text>
<text x="229.5" y="264.4">—————————————————</text>
<text x="234.4" y="268.8">6 ～</text>
<text x="241.2" y="268.8">30以下</text>
<text x="242.1" y="266.6">6以下</text>
<text x="250.9" y="266.6">±0.05 mm</text>
<text x="250.9" y="268.8">±0.10 mm</text>
<text x="232.4" y="273.2">120 ～</text>
<text x="232.4" y="275.4">400 ～ 1000以下</text>
<text x="233.4" y="271.1">30 ～</text>
<text x="240.2" y="271.1">120以下</text>
<text x="240.2" y="273.2">400以下</text>
<text x="250.9" y="271.1">±0.15 mm</text>
<text x="250.9" y="273.2">±0.20 mm</text>
<text x="250.9" y="275.4">±0.30 mm</text>
<text x="231.5" y="277.7">1000 ～ 2000以下</text>
<text x="239.2" y="279.9">2000以上</text>
<text x="250.9" y="277.7">±0.50 mm</text>
<text x="250.9" y="279.9">±0.80 mm</text>
<text x="232.4" y="286.6">300 ～ 1000以下</text>
<text x="240.2" y="284.3">300以下</text>
<text x="250.9" y="284.3">±30′</text>
<text x="250.9" y="286.6">±15′</text>
<text x="239.2" y="288.8">1000以上</text>
<text x="250.9" y="288.8">±5′</text>
</g>
</svg>
